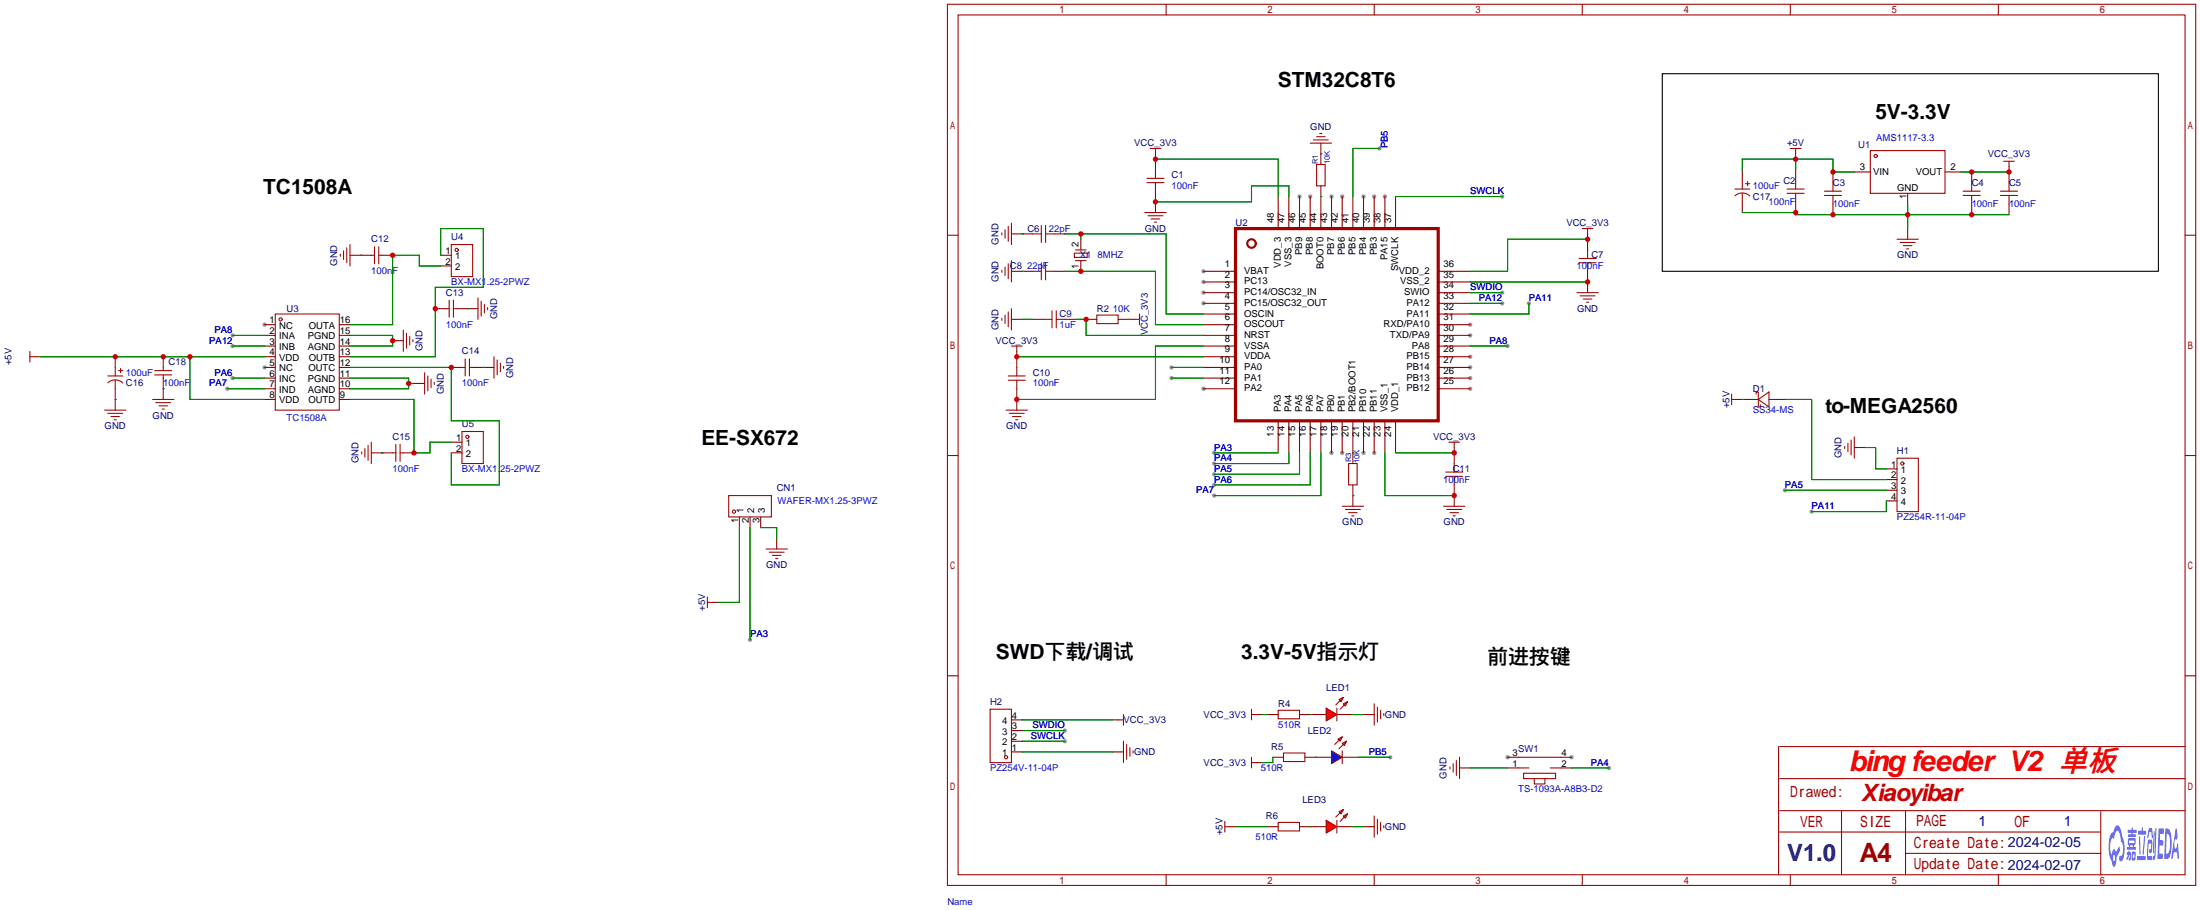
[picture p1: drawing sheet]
<svg xmlns="http://www.w3.org/2000/svg" width="524mm" height="216mm" viewBox="0 0 524 216" stroke-linecap="round" stroke-linejoin="round" font-family="sans-serif">
<g fill="#999">
<circle cx="286.5" cy="64.5" r=".51"/>
<circle cx="286.5" cy="67.1" r=".51"/>
<circle cx="286.5" cy="69.6" r=".51"/>
<circle cx="286.5" cy="72.1" r=".51"/>
<circle cx="317" cy="107.7" r=".51"/>
<circle cx="319.5" cy="107.7" r=".51"/>
<circle cx="324.6" cy="107.7" r=".51"/>
<circle cx="327.2" cy="107.7" r=".51"/>
<circle cx="350" cy="92.5" r=".51"/>
<circle cx="350" cy="89.9" r=".51"/>
<circle cx="350" cy="87.4" r=".51"/>
<circle cx="350" cy="84.8" r=".51"/>
<circle cx="350" cy="79.8" r=".51"/>
<circle cx="350" cy="77.2" r=".51"/>
<circle cx="329.7" cy="46.7" r=".51"/>
<circle cx="327.2" cy="46.7" r=".51"/>
<circle cx="324.6" cy="46.7" r=".51"/>
<circle cx="319.5" cy="46.7" r=".51"/>
<circle cx="317" cy="46.7" r=".51"/>
<circle cx="311.9" cy="46.7" r=".51"/>
<circle cx="309.4" cy="46.7" r=".51"/>
<circle cx="286.5" cy="92.5" r=".51"/>
<circle cx="63" cy="77.2" r=".51"/>
<circle cx="63" cy="87.4" r=".51"/>
<circle cx="374.1" cy="180.1" r=".51"/>
<circle cx="358.9" cy="180.1" r=".51"/>
<circle cx="357.6" cy="69.6" r=".51"/>
<circle cx="289.1" cy="107.7" r=".51"/>
<circle cx="289.1" cy="110.2" r=".51"/>
<circle cx="289.1" cy="112.8" r=".51"/>
<circle cx="289.1" cy="115.3" r=".51"/>
<circle cx="289.1" cy="117.9" r=".51"/>
<circle cx="278.9" cy="89.9" r=".51"/>
<circle cx="278.9" cy="87.4" r=".51"/>
<circle cx="357.6" cy="46.7" r=".51"/>
<circle cx="55.4" cy="79.8" r=".51"/>
<circle cx="55.4" cy="82.3" r=".51"/>
<circle cx="55.4" cy="89.9" r=".51"/>
<circle cx="54.1" cy="92.5" r=".51"/>
<circle cx="178.6" cy="152.1" r=".51"/>
<circle cx="383" cy="182.6" r=".51"/>
<circle cx="424.9" cy="116.6" r=".51"/>
<circle cx="364" cy="72.1" r=".51"/>
<circle cx="431.3" cy="121.7" r=".51"/>
<circle cx="253.5" cy="176.3" r=".51"/>
<circle cx="253.5" cy="173.7" r=".51"/>
<circle cx="328.4" cy="35.3" r=".51"/>
<circle cx="331" cy="180.1" r=".51"/>
<circle cx="357.6" cy="72.1" r=".51"/>
<circle cx="358.9" cy="82.3" r=".51"/>
</g>
<path d="M294.1 54.4h48.3v45.7h-48.3z" fill="none" stroke="#a10000" stroke-width=".76"/>
<g fill="none" stroke="#870000" stroke-width=".25">
<path d="M275.1 36.6v3.8M314.5 34v5.1M240.8 55.6h5.1M251 55.6h2.5M257.3 56.9v2.5M275.1 45.5v5M304.3 46.7v7.7M306.8 46.7v7.7M309.4 46.7v7.7M311.9 46.7v7.7M314.5 44.2v10.2M317 46.7v7.7"/>
<path d="M319.5 46.7v7.7M322.1 46.7v7.7M324.6 46.7v7.7M327.2 46.7v7.7M329.7 46.7v7.7M332.2 46.7v7.7M378 55.6v3.8M240.8 64.5h5.1M251 64.5h2.5M257.3 62v2.5M286.5 64.5h7.6M286.5 67.1h7.6"/>
<path d="M286.5 69.6h7.6M286.5 72.1h7.6M286.5 74.7h7.6M286.5 77.2h7.6M286.5 79.8h7.6M342.4 64.5h7.6M342.4 67.1h7.6M342.4 69.6h7.6M342.4 72.1h7.6M342.4 74.7h7.6M342.4 77.2h7.6M342.4 79.8h7.6"/>
<path d="M378 64.5v5.1M242.1 83.6v3.8M242.1 92.5v5M286.5 82.3h7.6M286.5 84.8h7.6M286.5 87.4h7.6M286.5 89.9h7.6M286.5 92.5h7.6M342.4 82.3h7.6M342.4 84.8h7.6M342.4 87.4h7.6M342.4 89.9h7.6"/>
<path d="M342.4 92.5h7.6M304.3 100.1v7.6M306.8 100.1v7.6M309.4 100.1v7.6M311.9 100.1v7.6M314.5 100.1v7.6M317 100.1v7.6M319.5 100.1v7.6M322.1 100.1v10.1M322.1 115.3v5.1M324.6 100.1v7.6M327.2 100.1v7.6"/>
<path d="M329.7 100.1v7.6M332.2 100.1v7.6M346.2 106.4v3.8M346.2 115.3v5.1M264.9 171.2h1.3M264.9 178.8h2.6M311.9 169.9h3.8M318.3 169.9h3.8"/>
</g>
<circle cx="297.9" cy="57.9" r="1.02" fill="none" stroke="#a10000" stroke-width=".51"/>
<g fill="none" stroke="#a10000" stroke-width=".25">
<path d="M273.8 35.3h2.6M275.1 35.3v1.3M311.9 34h5.1M312.7 33.3h3.5M313.4 39.1h2.1v5.1h-2.1zM313.4 32.5h2.1M314.2 31.8h.5M238.5 55.4v.5M239.3 54.6v2M240 53.8v3.6M240.8 53.1v5.1M245.9 55.6h2"/>
<path d="M247.9 53.6v4.1M248.9 55.6h2.1M248.9 53.6v4.1M256 59.4h2.6M272.5 50.5h5.1M273 42.4h4.1M273 43.4h4.1M273.3 51.3h3.6M274.1 52.1h2M274.8 52.8h.5M275.1 40.4v2M275.1 43.4v2.1"/>
<path d="M376.7 54.4h2.5M378 54.4v1.2M378 59.4v2.1M238.5 64.3v.5M239.3 63.5v2M240 62.7v3.6M240.8 62v5.1M245.9 64.5h2M247.9 62.5v4M248.9 62.5v4M248.9 64.5h2.1M255.8 60.2h3v1h-3z"/>
<path d="M256 62h2.6M375.4 69.6h5.1M375.9 61.5h4.1M375.9 62.5h4.1M376.2 70.4h3.5M376.9 71.1h2.1M377.7 71.9h.5M378 62.5v2M239.5 97.5h5.1M240 89.4h4.1M240 90.4h4.1M240.3 98.3h3.5"/>
<path d="M240.8 82.3h2.5M241 99.1h2.1M241.8 99.8h.5M242.1 82.3v1.3M242.1 87.4v2M242.1 90.4v2.1M321.1 110.2h2v5.1h-2zM344.2 112.3h4M344.2 113.3h4M344.9 105.2h2.6M346.2 105.2v1.2M346.2 110.2v2.1"/>
<path d="M346.2 113.3v2M319.5 120.4h5.1M320.3 121.2h3.5M321.1 121.9h2M321.8 122.7h.5M343.7 120.4h5M344.4 121.2h3.6M345.2 121.9h2M345.9 122.7h.6M266.2 171.2h1.3M267.5 169.9v2.6M267.5 176.3v5.1"/>
<path d="M268.2 177v3.6M269 177.8v2M269.7 178.6v.5"/>
</g>
<g fill="none" stroke="#008700" stroke-width=".25">
<path d="M275.1 37.8h29.2v8.9M314.5 36.6h.1M243.3 55.6h.1M253.5 55.6h24.1v19.1h8.9M257.3 55.6v1.3M306.8 46.7v-2.5h-8.9v3.8h-22.8M314.5 46.7h.1M332.2 46.7h25.4M378 56.9h-19.1v7.6h-8.9M243.3 64.5h.1M253.5 64.5h21.6v12.7h11.4M350 67.1h28"/>
<path d="M350 69.6h7.6M278.9 89.9h7.6M278.9 87.4h7.6M286.5 82.3h-11.4v12.7h-33M289.1 107.7h15.2M306.8 107.7v2.5h-17.7M309.4 107.7v5.1h-20.3M311.9 107.7v7.6h-22.8M314.5 107.7v10.2h-25.4M322.1 107.7h.1M322.1 117.9h.1M329.7 107.7v10.2h16.5"/>
<path d="M332.2 107.7h14"/>
</g>
<path d="M315.7 168.4l2.6 1.5-2.6 1.5z" fill="#f00" stroke="#a10000" stroke-width=".25"/>
<path d="M297.9 168.7v2.5M297.9 169.9h1.3M304.3 168.9h5.1v2h-5.1zM318.3 168.4v3M318.8 166.4l1-.5-.5 1zM319.8 167.4l1-.5-.5 1zM319.8 165.9l-1.8 1.7M320.8 166.9l-1.8 1.8M327.2 167.4v5.1M327.9 168.1v3.6M328.7 168.9v2M329.4 169.7v.5" fill="none" stroke="#a10000" stroke-width=".25"/>
<path d="M299.2 169.9h1.3M301.8 169.9h2.5M309.4 169.9h2.5M324.6 169.9h2.6M313.2 180.1h3.8M319.5 180.1h3.8" fill="none" stroke="#870000" stroke-width=".25"/>
<path d="M317 178.6l2.5 1.5-2.5 1.5z" fill="#00f" stroke="#a10000" stroke-width=".25"/>
<g fill="none" stroke="#a10000" stroke-width=".25">
<path d="M225.6 1h297.1v209.6h-297.1zM228.1 3.6h292.1v204.4h-292.1zM277.6 1v2.6M327.2 1v2.6M376.7 1v2.6M426.2 1v2.6M475.7 1v2.6M445.3 35.8h17.7v10.2h-17.7zM477 38.4h2.6M478.3 38.4v1.2M225.6 55.9h2.5M425.4 46h4.1"/>
<path d="M425.4 45h4.1M427.5 42.9v2.1M427.5 46v2M434.3 46.5h4.1M434.3 45.5h4.1M436.4 43.4v2.1M436.4 46.5v2M451.6 56.9h5.1M452.4 57.7h3.5M453.1 58.4h2.1M453.9 59.2h.5M467.4 46.5h4"/>
<path d="M467.4 45.5h4M469.4 43.4v2.1M469.4 46.5v2M476.2 46.5h4.1M476.2 45.5h4.1M478.3 43.4v2.1M478.3 46.5v2M520.2 55.9h2.5M238.5 75.7v.5M239.3 74.9v2.1M240 74.2v3.5M240.8 73.4v5.1"/>
<path d="M248.4 75.9h2M250.4 73.9v4.1M251.5 75.9h2M251.5 73.9v4.1M261.1 74.9h5.1v2.1h-5.1zM270 75.9h1.3M271.3 74.7v2.5M225.6 108.3h2.5M520.2 108.3h2.5M225.6 160.7h2.5M305.6 179.1h5v2h-5zM318.5 175.8l1-.5-.5 1z"/>
<path d="M319.5 176.8l1-.5-.5 1zM319.5 175.3l-1.7 1.7M319.5 178.6v3M320.5 176.3l-1.7 1.8M423.4 177.5v30.5M423.7 177.5h96.5M520.2 160.7h2.5M297.9 180.1v2.5M297.9 181.4h1.3M345.2 182.4v.5M345.9 181.6v2M346.7 180.8v3.6"/>
<path d="M347.5 180.1v5.1M423.7 197.9h76.2M423.7 192.8h96.5M423.7 185.2h96.5M438.4 192.8v15.2M453.6 192.8v15.2M500.1 193v15M277.6 208v2.6M327.2 208v2.6M376.7 208v2.6M426.2 208v2.6M453.6 202.9h46.5"/>
<path d="M475.7 208v2.6"/>
<circle cx="446.5" cy="37.1" r=".38"/>
</g>
<g fill="none" stroke="#870000" stroke-width=".25">
<path d="M478.3 39.6v3.8M427.5 40.4v2.5M427.5 48v2.5M436.4 40.9v2.5M436.4 48.5v2.6M441.5 40.9h3.8M454.2 46v2.5M454.2 54.4v2.5M463 40.9h3.9M469.4 40.9v2.5M469.4 48.5v2.6M478.3 48.5v2.6"/>
<path d="M240.8 75.9h2.5M245.9 75.9h2.5M253.5 75.9h2.5M258.6 75.9h2.5M266.2 75.9h3.8M299.2 181.4h1.3M303 180.1h2.6M310.6 180.1h2.6M347.5 182.6h2.5"/>
</g>
<path d="M466.9 40.9h11.4M256 75.9h2.6v3.9h27.9M268.7 75.9h.1M242.1 84.8h44.4M300.5 169.9h1.3M311.9 169.9h.1M322.1 169.9h2.5M313.2 180.1h.1" fill="none" stroke="#008700" stroke-width=".25"/>
<path d="M395.7 17.5h118.1v47h-118.1z" fill="none" stroke="#000" stroke-width=".25"/>
<g fill="#5487ff">
<path d="M513.9 197h1.1l.2 .3-.1 .9-.9 .1v1.5h.7l.1 .3v.9l-.9 .1-.1 1.9 .9 .1v.5l-.1 .7h-1.2z"/>
<path d="M517.9 197.1h.4l.1 2.1-.3 .6-.2-.2a2.19 2.19 0 0 0 0 2.3l.6-1.5 .3 3.8h-.4l-.1-1.5h-.8l-.2 1.5h-.4z"/>
<path d="M512.7 197.7h.3l-.3 5.2-.2-.5z"/>
<path d="M513.1 196.9h.3l-.2 6.5-.3 1.1a.43 .43 0 0 1-.5-.2 .43 .43 0 0 1 .1-.5l.3-.2 .1-.3z"/>
<path d="M511.7 196.9a.58 .58 0 0 1 .6 .2 .58 .58 0 0 1 .1 .6l.1 1.7h-.2l-.2-1.6-.4 .1-.3 1.5h-.2z"/>
<path d="M511.5 199.7h.7a4.2 4.2 0 0 1-.2 3.2 .49 .49 0 0 1-.4-.5 .49 .49 0 0 1 .4-.5l.1-1.3h-.5l-.2 2.9 .8 .1 .1 .5-.1 .4h-.8l-.2-.2-.1-.8 .2-3.1z"/>
<path d="M508.8 203.6h1.9l.1 .9h-2z"/>
<path d="M510.4 198.8h.3l-.5 4.6-.1-.5z"/>
<path d="M509.2 198.9h.3l.1 3.9-.1 .5z"/>
<path d="M509 197.6h.9v-.8l.3-.1-.1 .9h.8v.9h-1.8z"/>
<path d="M506.3 202.6h.4v-.3h.3l-.1 .3 .4 .1v.6a1.23 1.23 0 0 1-.2 1.3h-.3v-.6l.3-.2v-.4l-.2-.1-.6 1.4-.1-.7 .4-.6h-.3z"/>
<path d="M506.5 197.3h1v-.4l.3-.1v.5h.8v.7h-.9v.4h.7v.6h-1.7l-.1-.6h.8v-.3h-.8z"/>
<path d="M515.5 197l-.3 7.3h.7a2.05 2.05 0 0 0 1-2.2l.1-2.4a3.5 3.5 0 0 0-.9-2.6zM515.8 198.3a1.01 1.01 0 0 1 .8 1.3v.9a3.1 3.1 0 0 1-.6 2.5h-.3z"/>
<path d="M506.7 199.4a1.54 1.54 0 0 0 .1 1.8v.2h-.5l.1 .7h2l.1-.5-.5-.2v-.2a1.4 1.4 0 0 0 .3-1.9zM506.8 199.9h1.3v.5l-1.2 .1zM507.1 201h.7l-.1 .4h-.6z"/>
<path d="M507.6 202.6l-.1 1.8 .2 .2h.5a2.52 2.52 0 0 0 .1-2.1zM507.9 203.2h.2v.8h-.3z"/>
<path d="M503.7 196.4l-.6 1.6h-.1a3.9 3.9 0 0 0-1 3.4 5.9 5.9 0 0 0 .7 3.3 1.59 1.59 0 0 0 .6 1.5 2.87 2.87 0 0 0 .6-2.3l.8-1.6-.2-1.1-.8 1.5-.4-.8a1.54 1.54 0 0 0-.6 1.4 5.2 5.2 0 0 1 .1-3.9l.3-.1 .2 .3 .1-.7a1.51 1.51 0 0 1 .7-1.3 2.93 2.93 0 0 1 .8 2.6 3 3 0 0 1 .1 3.3h-.3a1.01 1.01 0 0 0 0 1.3h.3a2.75 2.75 0 0 0 .8-2.5 8.1 8.1 0 0 0-.6-3.8l-.3-1.2a1.03 1.03 0 0 0-1-1zM503.2 203.3h.2l.1 .8-.2 .8-.2-.4z"/>
</g>
<g fill="none" stroke="#a10000" stroke-width=".25">
<path d="M426.2 35.3h2.6M427.5 35.3v1.3M81.8 59.7v2M82.5 58.9v3.6M83.3 58.2v5M89.2 58.7v4M90.2 58.7v4M107.4 58.2h5.1v7.6h-5.1zM65.5 74.7h15.3v22.8h-15.3zM81 60.5v.5M88.4 60.7h.8M90.2 60.7h.7"/>
<path d="M96 78.5v5.1M96.8 79.2v3.6M106.2 73.4h.7M106.9 71.4v4M107.9 71.4v4M107.9 73.4h.8M113.8 70.9v5M114.6 71.6v3.6M115.3 72.4v2M116.1 73.2v.5M7.1 83.6v2.5M7.1 84.8h1.3"/>
<path d="M97.5 80v2M98.3 80.8v.5M101.1 88.6v5.1M101.9 89.4v3.6M102.6 90.2v2M103.4 90.9v.5M110 87.4h.7M110.7 85.3v4.1M111.8 85.3v4.1M111.8 87.4h.7M117.6 84.8v5.1M118.4 85.6v3.6"/>
<path d="M119.1 86.4v2M119.9 87.1v.5M86.1 107.4v.5M86.9 106.7v2M87.6 105.9v3.6M88.4 105.2v5M93.5 107.7h.7M94.2 105.7v4M95.2 105.7v4M95.2 107.7h.8M110 102.6h5.1v7.6h-5.1zM173.5 117.9h10.1v5h-10.1z"/>
<path d="M439.2 106.2v.5M439.9 105.4v2M440.7 104.6v3.6M441.5 103.9v5.1M451.6 109h5.1v12.7h-5.1zM182.4 130.6h5.1M183.1 131.3h3.6M183.9 132.1h2M184.7 132.8h.5M168.4 142v2.5M168.4 143.3h1.3M235.7 168.7h5.1v12.7h-5.1z"/>
<path d="M361.4 182.6h2.6M361.4 180.1h10.2M362.7 183.9h7.6v1.3h-7.6zM365.3 185.2v1.2h2.5v-1.2M369.1 182.6h2.5"/>
<circle cx="108.7" cy="59.4" r=".38"/>
<circle cx="66.8" cy="75.9" r=".38"/>
<circle cx="111.3" cy="103.9" r=".38"/>
<circle cx="452.9" cy="110.2" r=".38"/>
<circle cx="174.8" cy="121.7" r=".38"/>
<circle cx="239.5" cy="180.1" r=".38"/>
</g>
<g fill="none" stroke="#870000" stroke-width=".25">
<path d="M427.5 36.6v1.2M63 77.2h2.5M63 79.8h2.5M80.8 77.2h2.5M80.8 79.8h2.5M83.3 60.7h5.1M90.9 60.7h2.6M103.6 73.4h2.6M104.9 60.7h2.5M104.9 63.2h2.5M108.7 73.4h5.1M8.4 84.8h1.3"/>
<path d="M63 82.3h2.5M63 84.8h2.5M63 87.4h2.5M63 89.9h2.5M63 92.5h2.5M63 95h2.5M80.8 82.3h2.5M80.8 84.8h2.5M80.8 87.4h2.5M80.8 89.9h2.5M80.8 92.5h2.5M80.8 95h2.5"/>
<path d="M93.5 81h2.5M98.6 91.2h2.5M107.4 87.4h2.6M112.5 87.4h5.1M88.4 107.7h5.1M96 107.7h2.6M107.4 105.2h2.6M107.4 107.7h2.6M441.5 106.4h2.5M449.1 111.5h2.5M449.1 114h2.5M449.1 116.6h2.5"/>
<path d="M449.1 119.1h2.5M176 122.9v2.6M178.6 122.9v2.6M181.1 122.9v2.6M184.9 128v2.6M169.7 143.3h1.2M240.8 178.8h2.5M240.8 176.3h2.5M240.8 173.7h2.5M240.8 171.2h2.5M311.9 196.6h3.8M318.3 196.6h3.8"/>
<path d="M358.9 182.6h2.5M358.9 180.1h2.5M371.6 182.6h2.5M371.6 180.1h2.5"/>
</g>
<g fill="none" stroke="#008700" stroke-width=".25">
<path d="M55.4 79.8h7.6M83.3 79.8h10.2v2.5h-10.2M85.9 60.7h.1M111.3 73.4h.1M364 72.1v2.6h-14M54.1 92.5h8.9M55.4 82.3h7.6M55.4 89.9h7.6M83.3 89.9h14v2.6h-14M97.3 91.2h1.3M115.1 87.4h.1M90.9 107.7h.1"/>
<path d="M424.9 116.6h24.2M444 106.4h2.5v5.1h2.6M449.1 119.1v2.6h-17.8M176 125.5v17.8h-5.1M178.6 125.5v26.6M181.1 125.5h3.8v2.5M243.3 178.8h21.6M243.3 176.3h10.2M243.3 173.7h10.2M243.3 171.2h21.6M350 182.6h8.9M374.1 182.6h8.9"/>
</g>
<path d="M315.7 195.1l2.6 1.5-2.6 1.5z" fill="#f00" stroke="#a10000" stroke-width=".25"/>
<g fill="none" stroke="#a10000" stroke-width=".25">
<path d="M413 45h3.6M413 46.6a2.54 2.54 0 0 1 3.6 0M414.8 42.9v2.1M414.8 46v2M415.5 43.7h1.1M416.1 43.2v1M24.9 97.5h5.1M25.7 89.4h3.5M25.7 98.3h3.5M25.7 91a2.54 2.54 0 0 1 3.5 .1M26.4 99.1h2M27.2 99.8h.5"/>
<path d="M27.4 87.4v2M27.4 90.4v2.1M28.2 88.1h1M28.7 87.6v1M36.3 95h5.1M36.8 88.1h4.1M36.8 89.2h4.1M37.1 95.8h3.5M37.8 96.5h2.1M38.6 97.3h.5M38.9 87.4v.7M38.9 89.2v.7"/>
<path d="M412.2 95h1.3M412.2 93.7v2.6M417.3 95h1.3M418.1 93.7v-.5h.5v3.6h.5v-.5M418.6 95l2.5-1.8v3.6zM421.1 95h1.3M291.6 195.3v2.6M291.6 196.6h1.3M304.3 195.6h5.1v2h-5.1zM318.3 195.1v3M318.8 193l1-.5-.5 1zM319.8 194.1l1-.6-.5 1.1z"/>
<path d="M319.8 192.5l-1.8 1.8M320.8 193.5l-1.8 1.8M327.2 194.1v5M327.9 194.8v3.6M328.7 195.6v2M329.4 196.3v.6"/>
</g>
<path d="M414.8 40.4v2.5M414.8 48v2.5M27.4 84.8v2.6M27.4 92.5v5M38.9 84.8v2.6M38.9 89.9v5.1M413.5 95h3.8M422.4 95h2.5M292.9 196.6h1.2M301.8 196.6h2.5M309.4 196.6h2.5M324.6 196.6h2.6" fill="none" stroke="#870000" stroke-width=".25"/>
<g fill="none" stroke="#008700" stroke-width=".25">
<path d="M328.4 35.3h-6.3v11.4M427.5 37.8v2.6M414.8 40.4v-2.6h21.6v3.1h5.1M414.8 50.5h12.7v.6h50.8M454.2 48.5v5.9M104.9 60.7v-6.3h10.2v13.9h-11.5v16.5h-20.3M104.9 63.2h-5.1v-2.5h-6.3v16.5h-10.2M243.3 75.9h2.6M350 72.1h7.6M9.7 84.8h53.3M27.4 95h.1M38.9 92.5h.1"/>
<path d="M45.2 84.8v10.2h17.8M83.3 95h15.3v12.7h3.8v-2.5h5M83.3 87.4h24.1v12.7h11.5v15.2h-11.5v-7.6M350 82.3h8.9M414.8 95h.1M424.9 95h6.4v19h17.8M294.1 196.6h7.7M303 180.1v1.3h-2.5M311.9 196.6h.1M322.1 196.6h2.5M323.3 180.1h7.7"/>
</g>
<g fill="#c00">
<circle cx="378" cy="67.1" r=".63"/>
<circle cx="378" cy="56.9" r=".63"/>
<circle cx="346.2" cy="117.9" r=".63"/>
<circle cx="346.2" cy="107.7" r=".63"/>
<circle cx="275.1" cy="48" r=".63"/>
<circle cx="275.1" cy="37.8" r=".63"/>
<circle cx="257.3" cy="55.6" r=".63"/>
<circle cx="257.3" cy="64.5" r=".63"/>
<circle cx="242.1" cy="95" r=".63"/>
<circle cx="469.4" cy="40.9" r=".63"/>
<circle cx="478.3" cy="40.9" r=".63"/>
<circle cx="258.6" cy="75.9" r=".63"/>
<circle cx="242.1" cy="84.8" r=".63"/>
<circle cx="93.5" cy="81" r=".63"/>
<circle cx="97.3" cy="91.2" r=".63"/>
<circle cx="45.2" cy="84.8" r=".63"/>
<circle cx="38.9" cy="84.8" r=".63"/>
<circle cx="27.4" cy="84.8" r=".63"/>
<circle cx="427.5" cy="37.8" r=".63"/>
<circle cx="436.4" cy="40.9" r=".63"/>
<circle cx="427.5" cy="50.5" r=".63"/>
<circle cx="436.4" cy="51.1" r=".63"/>
<circle cx="454.2" cy="51.1" r=".63"/>
<circle cx="469.4" cy="51.1" r=".63"/>
<circle cx="107.4" cy="87.4" r=".63"/>
<circle cx="98.6" cy="107.7" r=".63"/>
<circle cx="103.6" cy="73.4" r=".63"/>
<circle cx="93.5" cy="60.7" r=".63"/>
</g>
<text font-size="6.8" fill="#f00" x="440.2" y="183.3">bing feeder V2 单板</text>
<text font-size="6.3" fill="#900" x="442.6" y="205">A4</text>
<text font-size="5.7" fill="#c00" x="443.1" y="190.5">Xiaoyibar</text>
<text font-size="5.7" fill="#000080" x="425.5" y="204.8">V1.0</text>
<g font-size="5">
<text x="304.2" y="20.8">STM32C8T6</text>
<text x="446.5" y="28.4">5V-3.3V</text>
<text x="62.7" y="46.2">TC1508A</text>
<text x="434.6" y="98.3">to-MEGA2560</text>
<text x="167" y="105.9">EE-SX672</text>
<text x="237.1" y="156.7">SWD下载/调试</text>
<text x="295.5" y="156.7">3.3V-5V指示灯</text>
<text x="354.1" y="157.9">前进按键</text>
</g>
<g font-size="3.7" fill="#a00000">
<text x="426.2" y="189.5">Drawed:</text>
<text x="428.5" y="196.6">VER</text>
<text x="442.9" y="196.6">SIZE</text>
<text x="456.2" y="196.4">PAGE</text>
<text x="479.6" y="196.6">OF</text>
<text x="455.6" y="201.7">Create Date:2024-02-05</text>
<text x="455.6" y="206.6">Update Date:2024-02-07</text>
</g>
<g font-size="3.4" fill="#000080">
<text x="471" y="196.4">1</text>
<text x="491.3" y="196.4">1</text>
</g>
<g font-size="2.3" fill="#000080">
<text x="270" y="34.8">VCC_3V3</text>
<text x="311.9" y="31">GND</text>
<text x="425.4" y="34.8">+5V</text>
<text x="442.4" y="35.3">U1</text>
<text x="473.2" y="37.3">VCC_3V3</text>
<text x="278.9" y="42.4">C1</text>
<text x="417.3" y="47.5">C17</text>
<text x="424.6" y="43.7">C2</text>
<text x="436.4" y="44.2">C3</text>
<text x="469.4" y="44.2">C4</text>
<text x="478.3" y="44.2">C5</text>
<text x="294.1" y="53.8">U2</text>
<text x="372.9" y="53.8">VCC_3V3</text>
<text x="88.4" y="57.6">C12</text>
<text x="107.4" y="57.2">U4</text>
<text x="237.7" y="58.1" transform="rotate(-90 237.7 58.1)">GND</text>
<text x="244.6" y="55.1">C6</text>
<text x="272.6" y="55.1">GND</text>
<text x="80.2" y="63.2" transform="rotate(-90 80.2 63.2)">GND</text>
<text x="240.4" y="64">C8</text>
<text x="257.1" y="61.4">X1</text>
<text x="378.9" y="61.4">C7</text>
<text x="451.6" y="61.4">GND</text>
<text x="106.2" y="70.3">C13</text>
<text x="237.7" y="67" transform="rotate(-90 237.7 67)">GND</text>
<text x="68.2" y="74.1">U3</text>
<text x="118.3" y="75.9" transform="rotate(-90 118.3 75.9)">GND</text>
<text x="252.2" y="75.4">C9</text>
<text x="261.1" y="74.1">R2</text>
<text x="375.4" y="74.1">GND</text>
<text x="100.5" y="83.5" transform="rotate(-90 100.5 83.5)">GND</text>
<text x="237" y="81.8">VCC_3V3</text>
<text x="237.7" y="78.5" transform="rotate(-90 237.7 78.5)">GND</text>
<text x="273.3" y="79.8" transform="rotate(-90 273.3 79.8)">VCC_3V3</text>
<text x="2.8" y="86.9" transform="rotate(-90 2.8 86.9)">+5V</text>
<text x="40.1" y="86.8">C18</text>
<text x="110" y="84.3">C14</text>
<text x="122.1" y="89.9" transform="rotate(-90 122.1 89.9)">GND</text>
<text x="245.9" y="89.4">C10</text>
<text x="30" y="91.9">C16</text>
<text x="105.6" y="93.7" transform="rotate(-90 105.6 93.7)">GND</text>
<text x="417.3" y="93.1">D1</text>
<text x="36.3" y="99.5">GND</text>
<text x="110" y="101.6">U5</text>
<text x="411.7" y="97" transform="rotate(-90 411.7 97)">+5V</text>
<text x="24.9" y="102.1">GND</text>
<text x="93.5" y="104.6">C15</text>
<text x="239.5" y="102.1">GND</text>
<text x="341.2" y="104.6">VCC_3V3</text>
<text x="451.6" y="107.9">H1</text>
<text x="85.3" y="110.2" transform="rotate(-90 85.3 110.2)">GND</text>
<text x="345.9" y="112.2">C11</text>
<text x="438.4" y="108.9" transform="rotate(-90 438.4 108.9)">GND</text>
<text x="184.9" y="116.9">CN1</text>
<text x="319.6" y="124.9">GND</text>
<text x="343.7" y="124.9">GND</text>
<text x="182.4" y="135.1">GND</text>
<text x="167.9" y="145.3" transform="rotate(-90 167.9 145.3)">+5V</text>
<text x="235.7" y="167.6">H2</text>
<text x="315.7" y="164.3">LED1</text>
<text x="267.5" y="171.9">VCC_3V3</text>
<text x="286.6" y="170.7">VCC_3V3</text>
<text x="304.3" y="168.1">R4</text>
<text x="329.7" y="170.7">GND</text>
<text x="270" y="179.5">GND</text>
<text x="302.7" y="178.3">R5</text>
<text x="311.3" y="174.5">LED2</text>
<text x="361.4" y="178.8">SW1</text>
<text x="286.6" y="182.1">VCC_3V3</text>
<text x="344.4" y="185.1" transform="rotate(-90 344.4 185.1)">GND</text>
<text x="310" y="191">LED3</text>
<text x="301.4" y="194.8">R6</text>
<text x="329.7" y="197.3">GND</text>
<text x="291" y="198.6" transform="rotate(-90 291 198.6)">+5V</text>
</g>
<g font-size="2.3" fill="#00f">
<text x="330.4" y="35.3" transform="rotate(-90 330.4 35.3)">PB5</text>
<text x="446.6" y="33.5">AMS1117-3.3</text>
<text x="278.9" y="44.9">100nF</text>
<text x="350" y="46.2">SWCLK</text>
<text x="417.3" y="44.9">100uF</text>
<text x="421.1" y="48.7">100nF</text>
<text x="436.4" y="49.2">100nF</text>
<text x="469.4" y="49.2">100nF</text>
<text x="478.3" y="49.2">100nF</text>
<text x="249.7" y="55.1">22pF</text>
<text x="88.4" y="65.2">100nF</text>
<text x="244.5" y="64">22pF</text>
<text x="261.3" y="61.4">8MHZ</text>
<text x="375.3" y="64">100nF</text>
<text x="107.4" y="67.7">BX-MX1.25-2PWZ</text>
<text x="350" y="69.1">SWDIO</text>
<text x="352.1" y="71.6">PA12</text>
<text x="364" y="71.6">PA11</text>
<text x="106.2" y="77.9">100nF</text>
<text x="252.2" y="77.9">1uF</text>
<text x="264.9" y="74.1">10K</text>
<text x="49.8" y="81.8">PA12</text>
<text x="51.1" y="79.2">PA8</text>
<text x="354.6" y="81.8">PA8</text>
<text x="30" y="89.3">100uF</text>
<text x="51.1" y="89.4">PA6</text>
<text x="38.9" y="91.9">100nF</text>
<text x="49.8" y="91.9">PA7</text>
<text x="110" y="91.9">100nF</text>
<text x="245.9" y="91.9">100nF</text>
<text x="68.2" y="100.2">TC1508A</text>
<text x="417.3" y="98.2">SS34-MS</text>
<text x="289.1" y="107.2">PA3</text>
<text x="93.5" y="112.2">100nF</text>
<text x="110" y="112.2">BX-MX1.25-2PWZ</text>
<text x="289.1" y="109.7">PA4</text>
<text x="289.1" y="112.2">PA5</text>
<text x="185.1" y="119.8">WAFER-MX1.25-3PWZ</text>
<text x="284.8" y="117.3">PA7</text>
<text x="289.1" y="114.8">PA6</text>
<text x="343.6" y="114.8">100nF</text>
<text x="424.9" y="116">PA5</text>
<text x="431.3" y="121.1">PA11</text>
<text x="451.6" y="123.7">PZ254R-11-04P</text>
<text x="178.6" y="151.6">PA3</text>
<text x="245.8" y="173.2">SWDIO</text>
<text x="304.3" y="173.2">510R</text>
<text x="245.4" y="175.7">SWCLK</text>
<text x="325.9" y="179.5">PB5</text>
<text x="235.7" y="183.3">PZ254V-11-04P</text>
<text x="300.1" y="183.4">510R</text>
<text x="378.7" y="182.1">PA4</text>
<text x="361.4" y="188.5">TS-1093A-A8B3-D2</text>
<text x="298.9" y="199.9">510R</text>
<text x="225.6" y="215.1">Name</text>
</g>
<g font-size="2.3">
<text x="442.7" y="40.4">3</text>
<text x="445.9" y="41.6">VIN</text>
<text x="456.1" y="41.6">VOUT</text>
<text x="464.3" y="40.4">2</text>
<text x="451.7" y="45.4">GND</text>
<text x="453.8" y="47.4" transform="rotate(-90 453.8 47.4)">1</text>
<text x="303.2" y="53.1" transform="rotate(-90 303.2 53.1)">48</text>
<text x="305.8" y="53.1" transform="rotate(-90 305.8 53.1)">47</text>
<text x="308.3" y="53.1" transform="rotate(-90 308.3 53.1)">46</text>
<text x="310.9" y="53.1" transform="rotate(-90 310.9 53.1)">45</text>
<text x="313.4" y="53.1" transform="rotate(-90 313.4 53.1)">44</text>
<text x="315.9" y="53.1" transform="rotate(-90 315.9 53.1)">43</text>
<text x="318.5" y="53.1" transform="rotate(-90 318.5 53.1)">42</text>
<text x="321" y="53.1" transform="rotate(-90 321 53.1)">41</text>
<text x="323.6" y="53.1" transform="rotate(-90 323.6 53.1)">40</text>
<text x="326.1" y="53.1" transform="rotate(-90 326.1 53.1)">39</text>
<text x="328.6" y="53.1" transform="rotate(-90 328.6 53.1)">38</text>
<text x="331.2" y="53.1" transform="rotate(-90 331.2 53.1)">37</text>
<text x="256.8" y="58.8" transform="rotate(-90 256.8 58.8)">2</text>
<text x="106.1" y="60.4">1</text>
<text x="106.1" y="62.9">2</text>
<text x="108.4" y="61.7">1</text>
<text x="108.4" y="64.2">2</text>
<text x="256.8" y="63.9" transform="rotate(-90 256.8 63.9)">1</text>
<text x="291.6" y="63.5">1</text>
<text x="296.2" y="65.1">VBAT</text>
<text x="304.9" y="63.7" transform="rotate(-90 304.9 63.7)">VDD_3</text>
<text x="307.4" y="63.4" transform="rotate(-90 307.4 63.4)">VSS_3</text>
<text x="310" y="60.7" transform="rotate(-90 310 60.7)">PB9</text>
<text x="312.5" y="60.7" transform="rotate(-90 312.5 60.7)">PB8</text>
<text x="315.1" y="64.1" transform="rotate(-90 315.1 64.1)">BOOT0</text>
<text x="317.6" y="60.7" transform="rotate(-90 317.6 60.7)">PB7</text>
<text x="320.1" y="60.7" transform="rotate(-90 320.1 60.7)">PB6</text>
<text x="322.7" y="60.7" transform="rotate(-90 322.7 60.7)">PB5</text>
<text x="325.2" y="60.7" transform="rotate(-90 325.2 60.7)">PB4</text>
<text x="327.8" y="60.7" transform="rotate(-90 327.8 60.7)">PB3</text>
<text x="330.3" y="61.9" transform="rotate(-90 330.3 61.9)">PA15</text>
<text x="332.8" y="64.5" transform="rotate(-90 332.8 64.5)">SWCLK</text>
<text x="333.1" y="65.1">VDD_2</text>
<text x="343.7" y="63.5">36</text>
<text x="291.6" y="66">2</text>
<text x="291.6" y="68.5">3</text>
<text x="291.6" y="71.1">4</text>
<text x="296.2" y="67.7">PC13</text>
<text x="296.2" y="70.2">PC14/OSC32_IN</text>
<text x="333.3" y="67.7">VSS_2</text>
<text x="334.3" y="70.2">SWIO</text>
<text x="343.7" y="71.1">33</text>
<text x="343.7" y="68.5">34</text>
<text x="343.7" y="66">35</text>
<text x="64.1" y="76.9">1</text>
<text x="80.9" y="76.9">16</text>
<text x="291.6" y="73.6">5</text>
<text x="291.6" y="76.2">6</text>
<text x="296.2" y="72.7">PC15/OSC32_OUT</text>
<text x="296.2" y="75.3">OSCIN</text>
<text x="296.2" y="77.8">OSCOUT</text>
<text x="329.4" y="77.8">RXD/PA10</text>
<text x="334.8" y="75.3">PA11</text>
<text x="334.8" y="72.7">PA12</text>
<text x="343.7" y="76.2">31</text>
<text x="343.7" y="73.6">32</text>
<text x="64.1" y="79.4">2</text>
<text x="64.1" y="82">3</text>
<text x="66.5" y="78.2">NC</text>
<text x="66.5" y="80.7">INA</text>
<text x="66.5" y="83.3">INB</text>
<text x="73.3" y="83.3">AGND</text>
<text x="73.3" y="80.7">PGND</text>
<text x="73.5" y="78.2">OUTA</text>
<text x="80.9" y="82">14</text>
<text x="80.9" y="79.4">15</text>
<text x="291.6" y="78.7">7</text>
<text x="291.6" y="81.2">8</text>
<text x="291.6" y="83.8">9</text>
<text x="296.2" y="80.4">NRST</text>
<text x="296.2" y="82.9">VSSA</text>
<text x="330.9" y="80.4">TXD/PA9</text>
<text x="336.1" y="82.9">PA8</text>
<text x="343.7" y="83.8">28</text>
<text x="343.7" y="81.2">29</text>
<text x="343.7" y="78.7">30</text>
<text x="64.1" y="84.5">4</text>
<text x="64.1" y="87.1">5</text>
<text x="64.1" y="89.6">6</text>
<text x="66.5" y="85.8">VDD</text>
<text x="66.5" y="88.3">NC</text>
<text x="73.4" y="88.3">OUTC</text>
<text x="73.5" y="85.8">OUTB</text>
<text x="80.9" y="89.6">11</text>
<text x="80.9" y="87.1">12</text>
<text x="80.9" y="84.5">13</text>
<text x="290.3" y="86.3">10</text>
<text x="290.3" y="88.9">11</text>
<text x="296.2" y="85.4">VDDA</text>
<text x="296.2" y="88">PA0</text>
<text x="334.8" y="88">PB14</text>
<text x="334.8" y="85.4">PB15</text>
<text x="343.7" y="88.9">26</text>
<text x="343.7" y="86.3">27</text>
<text x="64.1" y="92.1">7</text>
<text x="64.1" y="94.7">8</text>
<text x="66.5" y="90.9">INC</text>
<text x="66.5" y="93.4">IND</text>
<text x="66.5" y="96">VDD</text>
<text x="73.3" y="93.4">AGND</text>
<text x="73.3" y="90.9">PGND</text>
<text x="73.4" y="96">OUTD</text>
<text x="80.9" y="94.7">9</text>
<text x="80.9" y="92.1">10</text>
<text x="290.3" y="91.4">12</text>
<text x="296.2" y="90.5">PA1</text>
<text x="296.2" y="93.1">PA2</text>
<text x="334.8" y="93.1">PB12</text>
<text x="334.8" y="90.5">PB13</text>
<text x="343.7" y="91.4">25</text>
<text x="304.9" y="98" transform="rotate(-90 304.9 98)">PA3</text>
<text x="307.4" y="98" transform="rotate(-90 307.4 98)">PA4</text>
<text x="310" y="98" transform="rotate(-90 310 98)">PA5</text>
<text x="312.5" y="98" transform="rotate(-90 312.5 98)">PA6</text>
<text x="315.1" y="98" transform="rotate(-90 315.1 98)">PA7</text>
<text x="317.6" y="98" transform="rotate(-90 317.6 98)">PB0</text>
<text x="320.1" y="98" transform="rotate(-90 320.1 98)">PB1</text>
<text x="322.7" y="98" transform="rotate(-90 322.7 98)">PB2/BOOT1</text>
<text x="325.2" y="98" transform="rotate(-90 325.2 98)">PB10</text>
<text x="327.8" y="98" transform="rotate(-90 327.8 98)">PB11</text>
<text x="330.3" y="98" transform="rotate(-90 330.3 98)">VSS_1</text>
<text x="332.8" y="98" transform="rotate(-90 332.8 98)">VDD_1</text>
<text x="108.6" y="104.8">1</text>
<text x="108.6" y="107.4">2</text>
<text x="110.9" y="106.1">1</text>
<text x="303.2" y="103.9" transform="rotate(-90 303.2 103.9)">13</text>
<text x="305.8" y="103.9" transform="rotate(-90 305.8 103.9)">14</text>
<text x="308.3" y="103.9" transform="rotate(-90 308.3 103.9)">15</text>
<text x="310.9" y="103.9" transform="rotate(-90 310.9 103.9)">16</text>
<text x="313.4" y="103.9" transform="rotate(-90 313.4 103.9)">17</text>
<text x="315.9" y="103.9" transform="rotate(-90 315.9 103.9)">18</text>
<text x="318.5" y="103.9" transform="rotate(-90 318.5 103.9)">19</text>
<text x="321" y="103.9" transform="rotate(-90 321 103.9)">20</text>
<text x="323.6" y="103.9" transform="rotate(-90 323.6 103.9)">21</text>
<text x="326.1" y="103.9" transform="rotate(-90 326.1 103.9)">22</text>
<text x="328.6" y="103.9" transform="rotate(-90 328.6 103.9)">23</text>
<text x="331.2" y="103.9" transform="rotate(-90 331.2 103.9)">24</text>
<text x="110.9" y="108.7">2</text>
<text x="450.2" y="111.2">1</text>
<text x="450.2" y="113.7">2</text>
<text x="452.6" y="112.5">1</text>
<text x="450.2" y="116.3">3</text>
<text x="450.2" y="118.8">4</text>
<text x="452.6" y="115">2</text>
<text x="452.6" y="117.5">3</text>
<text x="175.7" y="124.3" transform="rotate(-90 175.7 124.3)">1</text>
<text x="177" y="122" transform="rotate(-90 177 122)">1</text>
<text x="178.3" y="124.3" transform="rotate(-90 178.3 124.3)">2</text>
<text x="179.5" y="122" transform="rotate(-90 179.5 122)">2</text>
<text x="180.8" y="124.3" transform="rotate(-90 180.8 124.3)">3</text>
<text x="182.1" y="122" transform="rotate(-90 182.1 122)">3</text>
<text x="452.6" y="120.1">4</text>
<text x="238.6" y="172.2">4</text>
<text x="240.9" y="173.4">3</text>
<text x="240.9" y="170.9">4</text>
<text x="238.6" y="179.8">1</text>
<text x="238.6" y="177.2">2</text>
<text x="238.6" y="174.7">3</text>
<text x="240.9" y="178.5">1</text>
<text x="240.9" y="176">2</text>
<text x="360.1" y="179.8">3</text>
<text x="371.7" y="179.8">4</text>
<text x="360.1" y="182.3">1</text>
<text x="371.7" y="182.3">2</text>
</g>
<g font-size="1.8" fill="#000080">
<text x="313.8" y="39" transform="rotate(-90 313.8 39)">R1</text>
<text x="321.6" y="110" transform="rotate(-90 321.6 110)">R3</text>
</g>
<g font-size="1.8" fill="#00f">
<text x="316.6" y="39.1" transform="rotate(-90 316.6 39.1)">10K</text>
<text x="323.7" y="110.2" transform="rotate(-90 323.7 110.2)">10K</text>
</g>
</svg>
